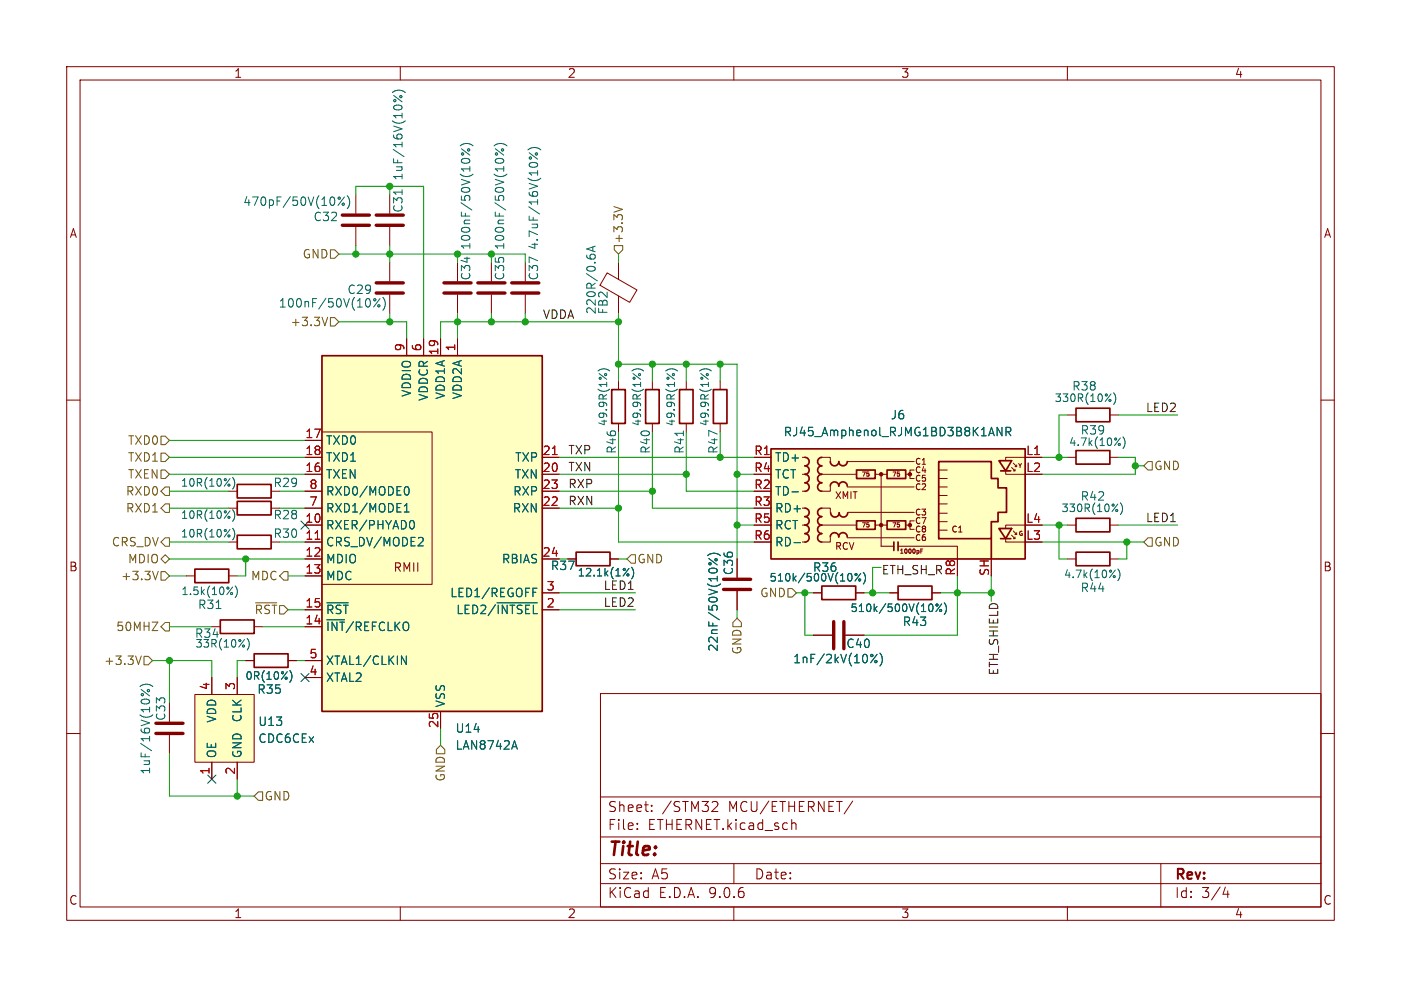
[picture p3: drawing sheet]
<svg xmlns="http://www.w3.org/2000/svg" width="210mm" height="148mm" viewBox="0 0 210 148" stroke-linecap="round" stroke-linejoin="round" font-family="sans-serif">
<g fill="none" stroke="#840000" stroke-width=".15">
<path d="M10 10h190v128h-190zM12 12h186v124h-186zM60 10v2M110 10v2M160 10v2M53.3 29.2v2.8M53.3 34v2.8M58.4 29.2v2.8M58.4 34v2.8M58.4 39.4v2.8M68.6 39.4v2.8M73.7 39.4v2.8"/>
<path d="M78.7 39.4v2.8M58.4 44.2v2.8M68.6 44.2v2.8M73.7 44.2v2.8M78.7 44.2v2.8M92.7 57.2v1.2M97.8 57.2v1.2M102.9 57.2v1.2M107.9 57.2v1.2M10 60h2M34.3 73.7h1.3M34.3 76.2h1.3"/>
<path d="M92.7 63.5v1.3M97.8 63.5v1.3M102.9 63.5v1.3M107.9 63.5v1.3M160 78.7h1.3M160 62.2h1.3M160 68.6h1.3M166.4 78.7h1.2M166.4 62.2h1.2M166.4 68.6h1.2M198 60h2M27.9 86.4h1.3"/>
<path d="M34.3 81.3h1.3M34.3 86.4h1.3M110.5 88.6v2.8M160 83.8h1.3M166.4 83.8h1.2M10 110h2M90 104h108v32h-108zM90 119.5h108M198 110h2M60 136v2M90 132.5h108M90 129.5h108"/>
<path d="M90 125.5h108M95.5 124.2v.2M95.5 123.5v.1M97.7 121.5v.2M97.7 120.8v.1M107 120.2l.5 .1a.41 .41 0 0 1 0 .5l-.8 .9h.9M110 136v2M110 129.5v3M118.8 123.5h.5v.9M127.8 120.1l-1.3 1.9M160 136v2M174 129.5v6.5"/>
<path d="M183.7 133l-.4 1.1h1M184 133.6v1"/>
</g>
<path d="M91.7 58.4h2v5.1h-2zM96.8 58.4h2v5.1h-2zM101.9 58.4h2v5.1h-2zM106.9 58.4h2.1v5.1h-2.1zM35.6 72.6h5v2.1h-5zM35.6 75.2h5v2h-5zM161.3 77.7h5.1v2.1h-5.1zM161.3 61.2h5.1v2h-5.1zM161.3 67.6h5.1v2h-5.1zM29.2 85.3h5.1v2.1h-5.1zM35.6 80.3h5v2h-5zM161.3 82.8h5.1v2h-5.1z" fill="none" stroke="#840000" stroke-width=".25"/>
<g fill="none" stroke="#006464" stroke-width=".15">
<path d="M58.8 13.9a1.46 1.46 0 0 1 2 0M59 14.3l1.3 1M51.6 29.5l-.9 1.3M52.1 29.4a1.46 1.46 0 0 1 0 1.9M60.3 28.4v.8M69 21.9a1.46 1.46 0 0 1 1.9 0M69.2 22.3l1.2 1M74.1 21.9a1.46 1.46 0 0 1 1.9 0M74.2 22.3l1.3 1M79.1 22.5a1.46 1.46 0 0 1 2 0M79.3 22.9l1.3 1M57 44.8l-1 1.2"/>
<path d="M57.4 44.6a1.46 1.46 0 0 1 0 1.9M89.6 55.6a1.31 1.31 0 0 1 1.8 0M94.7 55.6a1.31 1.31 0 0 1 1.8 0M99.8 55.6a1.31 1.31 0 0 1 1.7 0M104.9 55.6a1.31 1.31 0 0 1 1.7 0M166.5 59.9v.3M166.5 59.1l-.8 1.1M166.9 58.9a1.31 1.31 0 0 1 0 1.7M34.9 79.2a1.31 1.31 0 0 1 0 1.8M34.9 71.6a1.31 1.31 0 0 1 0 1.7M34.9 76.4a1.31 1.31 0 0 1 0 1.8M102.4 64.6v.7"/>
<path d="M167.5 76.4v.3M167.6 75.6l-.9 1.1M167.8 66.5l.1 .2-.1 .1M167.9 65.7l-.8 1.1M167.9 75.4a1.31 1.31 0 0 1 0 1.8M168.3 65.5a1.31 1.31 0 0 1 0 1.8M32.4 91.3h.7M34.7 88.8l.2 .2-.2 .2M34.9 88l-.9 1.2M35.3 87.9a1.31 1.31 0 0 1 0 1.7M106.1 83.3a1.46 1.46 0 0 1 1.9 0M106.2 83.7l1.3 1"/>
<path d="M167 86.3l.2 .2-.2 .1M167.2 85.5l-.9 1.1M167.6 85.3a1.31 1.31 0 0 1 0 1.8"/>
<circle cx="59.2" cy="15.1" r=".18"/>
<circle cx="60.1" cy="14.5" r=".18"/>
<circle cx="50.9" cy="29.7" r=".18"/>
<circle cx="51.5" cy="30.6" r=".18"/>
<circle cx="69.3" cy="23.1" r=".18"/>
<circle cx="70.3" cy="22.5" r=".18"/>
<circle cx="74.4" cy="23.1" r=".18"/>
<circle cx="75.3" cy="22.5" r=".18"/>
<circle cx="79.5" cy="23.7" r=".18"/>
<circle cx="80.4" cy="23.1" r=".18"/>
<circle cx="56.2" cy="45" r=".18"/>
<circle cx="56.8" cy="45.9" r=".18"/>
<circle cx="106.4" cy="84.5" r=".18"/>
<circle cx="107.3" cy="83.9" r=".18"/>
</g>
<g fill="none" stroke="#840000" stroke-width=".51">
<path d="M51.3 33.8h4.1M51.3 32.3h4.1M56.4 33.8h4.1M56.4 32.3h4.1M56.4 43.9h4.1M56.4 42.4h4.1M66.5 43.9h4.1M66.5 42.4h4.1M71.6 43.9h4.1M71.6 42.4h4.1M76.7 43.9h4.1M76.7 42.4h4.1"/>
<path d="M108.5 86.9h4M108.5 88.4h4"/>
</g>
<path d="M48.3 53.3h33v53.4h-33z" fill="#ffffc2"/>
<path d="M48.3 53.3h33v53.4h-33zM86.4 82.8h5v2h-5z" fill="none" stroke="#840000" stroke-width=".25"/>
<g fill="none" stroke="#840000" stroke-width=".15">
<path d="M92.7 39.4v2.5M61 50.8v2.5M63.5 50.8v2.5M66 50.8v2.5M68.6 50.8v2.5M91 40.9l4.5 2.6-1.1 1.8-4.5-2.5zM92.7 44.4v2.6M45.7 66h2.6M45.7 68.6h2.6M45.7 71.1h2.6M45.7 73.7h2.6M45.7 76.2h2.6"/>
<path d="M45.7 78.7h2.6M48.3 64.8h16.5v22.8h-16.5M81.3 68.6h2.5M81.3 71.1h2.5M81.3 73.7h2.5M81.3 76.2h2.5M45.7 81.3h2.6M45.7 83.8h2.6M45.7 86.4h2.6M45.7 91.4h2.6M45.7 94h2.6M45.7 99.1h2.6"/>
<path d="M81.3 83.8h2.5M81.3 91.4h2.5M81.3 88.9h2.5M85.1 83.8h1.3M91.4 83.8h1.3M25.4 110.2v2.8M45.7 101.6h2.6M66 106.7v2.5"/>
</g>
<g fill="none" stroke="#006464" stroke-width=".15">
<path d="M88 38.2v.3M88.4 38.4l.3-.3h.3l.2 .3M88.9 37v.6M89.2 36.9l-1.2 .4 1.2 .5M60.6 76.8h.7M60.6 75.9l.4-.4v1.3M60.8 73h.1a.69 .69 0 0 1 .5 .5 .69 .69 0 0 1-.3 .7h-.3M61.7 78a.69 .69 0 0 1 .5 .6 .69 .69 0 0 1-.3 .7h-.2M49 90.4h3.2M60.2 98.4l.7 1.2v-1.2M63.2 80.6l.2 .2v.3l-.7 .8h.7M74.5 90.4h6"/>
<path d="M79.9 88.8h.4M79.9 88.2h.6M94.1 86l.2 .2-.2 .2M94.3 85.2l-.9 1.2M94.7 85.1a1.32 1.32 0 0 1 0 1.7M21 103a1.46 1.46 0 0 1 1.9 0M21.2 103.4l1.2 1M76.8 112h.6M77.1 111.1l.4 1.2"/>
<circle cx="21.3" cy="104.2" r=".18"/>
<circle cx="22.2" cy="103.6" r=".18"/>
</g>
<path d="M82.8 68.2h.7M47.2 80.9h.8" fill="none" stroke="#a90000" stroke-width=".15"/>
<path d="M23.4 108.5h4M23.4 110h4" fill="none" stroke="#840000" stroke-width=".51"/>
<path d="M115.6 67.3h38.1v16.5h-38.1z" fill="#ffffc2"/>
<g fill="#840000" stroke="#840000" stroke-width=".15">
<circle cx="132.1" cy="71.1" r=".25"/>
<circle cx="132.1" cy="78.7" r=".25"/>
<circle cx="136.4" cy="71.1" r=".25"/>
<circle cx="136.4" cy="78.7" r=".25"/>
</g>
<g fill="none" stroke="#840000" stroke-width=".15">
<path d="M113 68.6h2.6M120.3 71.1h.3M120.3 78.7h.3M120.3 68.6h.3M120.3 73.7h.3M120.3 76.2h.3M123.2 68.6h1.3v.6M123.2 76.2h1.3v.6M123.2 71.1h5.2M123.2 78.7h5.1M124.5 73v.7h-1.3M127 69.2h10"/>
<path d="M127 73h10M127.1 76.8h9.9M131.2 71.1h1.8M131.2 78.7h1.8M132.1 71.1v10.8h1.9M135.9 71.1h.5M135.9 78.7h.5M137 70.5h-.6v1.3h.6M137 78.1h-.6v1.3h.6M140.7 73h1.3M140.7 74.3h1.3M140.7 75.6h1.3"/>
<path d="M140.7 77h1.3M140.7 78.2h1.3M140.7 70.5h1.3M140.7 71.8h1.3M140.7 79.5h1.3M150.7 70.6v.5h3M151.6 70.1l.5 .5h-.2M151.9 69.5l.5 .5h-.3M151.9 79.6l.5 .5h-.3M152.1 70.4v.2M153.7 78.7h-3v.5M156.2 68.6h-5.5v.5"/>
<path d="M31.7 94h1.3M38.1 94h1.3M120.3 81.3h.3M121.9 88.9h1.3M121.9 95.3h2.8M124.5 80.6v.7h-1.3M126.7 95.3h2.8M127 80.6h10M128.3 88.9h1.2M133.3 88.9h1.3M134.6 81.9h8.9v1.9M138 82.6h.2"/>
<path d="M138.3 82.3h-.3v.7M139.7 88.9h1.3M150.7 80.8v.5h3M151.6 80.3l.5 .5h-.2M152.1 80.5v.3"/>
</g>
<g fill="none" stroke="#840000" stroke-width=".25">
<path d="M115.6 67.3h38.1v16.5h-38.1zM120.6 76.2a.64 .64 0 0 1 .7 .6 .64 .64 0 0 1-.7 .7M120.7 68.6a.64 .64 0 0 1 .6 .6 .64 .64 0 0 1-.6 .7 .64 .64 0 0 1 .6 .6 .64 .64 0 0 1-.6 .6 .64 .64 0 0 1 .6 .7 .64 .64 0 0 1-.6 .6 .64 .64 0 0 1 .6 .6 .64 .64 0 0 1-.6 .7M120.7 77.5a.64 .64 0 0 1 .6 .6 .64 .64 0 0 1-.6 .6 .64 .64 0 0 1 .6 .7 .64 .64 0 0 1-.6 .6 .64 .64 0 0 1 .6 .7 .64 .64 0 0 1-.6 .6M123.2 68.6a.63 .63 0 0 0-.6 .6 .63 .63 0 0 0 .6 .7 .64 .64 0 0 0-.6 .6 .64 .64 0 0 0 .6 .6 .64 .64 0 0 0-.6 .7 .64 .64 0 0 0 .6 .6 .64 .64 0 0 0-.6 .6 .64 .64 0 0 0 .6 .7M123.2 76.2a.63 .63 0 0 0-.6 .6 .63 .63 0 0 0 .6 .7M123.2 77.5a.63 .63 0 0 0-.6 .6 .63 .63 0 0 0 .6 .6 .64 .64 0 0 0-.6 .7 .64 .64 0 0 0 .6 .6 .64 .64 0 0 0-.6 .6 .64 .64 0 0 0 .6 .7M127 69.2a.64 .64 0 0 1-.6 .6 .64 .64 0 0 1-.7-.6 .64 .64 0 0 1-.6 .7 .64 .64 0 0 1-.6-.7M127 72.9a.64 .64 0 0 0-.6-.6 .64 .64 0 0 0-.7 .6 .64 .64 0 0 0-.6-.6 .64 .64 0 0 0-.6 .6M127.1 76.9a.64 .64 0 0 1-.7 .6 .64 .64 0 0 1-.6-.6 .64 .64 0 0 1-.6 .6 .64 .64 0 0 1-.7-.6M128.4 70.5h2.8v1.3h-2.8zM128.4 78.1h2.8v1.3h-2.8z"/>
<path d="M133 70.5h2.8v1.3h-2.8zM133 78.1h2.8v1.3h-2.8zM140.7 69.2h7.9v2.6h1v1.4h1.3v3.6h-1.3v1.4h-1v2.6h-7.9zM149.7 69.1h1.9l-.9 1.5zM149.7 79.2h1.9l-.9 1.6zM150 70.6h1.5M33 93h5.1v2h-5.1zM123.2 87.9h5.1v2h-5.1zM124.5 80.5a.64 .64 0 0 1 .6-.6 .64 .64 0 0 1 .6 .6M125.7 80.5a.64 .64 0 0 1 .7-.6 .64 .64 0 0 1 .6 .6M134 81.3v1.3M134.6 87.9h5.1v2h-5.1z"/>
<path d="M134.6 81.3v1.3M148.6 80.8v3M150 80.8h1.5"/>
</g>
<g fill="none" stroke="#006464" stroke-width=".15">
<path d="M118.7 73.8h1M149.5 64.1l.7 1.2v-1.2M150.8 64.7h.6l.1-.2v-.3l-.2-.1h-.5v1.2M151.1 64.7l.4 .6M37 95.7a1.31 1.31 0 0 1 0 1.8M119 81.4h1M127.4 86a.72 .72 0 0 1 0 1.1M129 86l-.8 1.1M129.4 85.8a1.31 1.31 0 0 1 0 1.8M130.6 98.2l.1-.1 .2 .2-.2 .2-.1-.1M131.5 98.1l-1 1.3M131.9 97.9a1.46 1.46 0 0 1 0 2"/>
<path d="M139.6 90.6a.72 .72 0 0 1 0 1.1M141.2 90.6l-.9 1.1M141.5 90.4a1.31 1.31 0 0 1 0 1.7"/>
<circle cx="128.3" cy="86.2" r=".16"/>
<circle cx="128.9" cy="87" r=".16"/>
<circle cx="131.3" cy="99.2" r=".18"/>
<circle cx="140.5" cy="90.7" r=".16"/>
<circle cx="141" cy="91.5" r=".16"/>
</g>
<path d="M125 93.2v4.1M126.5 93.2v4.1" fill="none" stroke="#840000" stroke-width=".51"/>
<path d="M29.2 104.1h8.9v10.2h-8.9z" fill="#ffffc2"/>
<g fill="none" stroke="#840000" stroke-width=".15">
<path d="M61 50.8v2.5M63.5 50.8v2.5M66 50.8v2.5M68.6 50.8v2.5M45.7 66h2.6M45.7 68.6h2.6M45.7 71.1h2.6M45.7 73.7h2.6M45.7 76.2h2.6M45.7 78.7h2.6M81.3 68.6h2.5M81.3 71.1h2.5"/>
<path d="M81.3 73.7h2.5M81.3 76.2h2.5M113 68.6h2.6M153.7 68.6h2.5M36.8 99.1h1.3M43.2 99.1h1.2M45.7 99.1h2.6M45.7 81.3h2.6M45.7 83.8h2.6M45.7 86.4h2.6M45.7 91.4h2.6M45.7 94h2.6"/>
<path d="M81.3 83.8h2.5M81.3 91.4h2.5M81.3 88.9h2.5M85.1 83.8h1.3M91.4 83.8h1.3M110.5 88.6v2.8M121.9 88.9h1.3M121.9 95.3h2.8M126.7 95.3h2.8M128.3 88.9h1.2M133.3 88.9h1.3M139.7 88.9h1.3"/>
<path d="M29.2 104.1h8.9v10.2h-8.9zM31.7 101.6v2.5M31.7 114.3v2.5M35.6 101.6v2.5M35.6 114.3v2.5M45.7 101.6h2.6M66 106.7v2.5"/>
</g>
<path d="M38.1 98h5.1v2.1h-5.1z" fill="none" stroke="#840000" stroke-width=".25"/>
<g fill="none" stroke="#006464" stroke-width=".15">
<path d="M60.6 76.8h.7M60.6 75.9l.4-.4v1.3M60.8 73h.1a.69 .69 0 0 1 .5 .5 .69 .69 0 0 1-.3 .7h-.3M61.7 78a.69 .69 0 0 1 .5 .6 .69 .69 0 0 1-.3 .7h-.2M118.7 73.8h1M149.5 64.1l.7 1.2v-1.2M150.8 64.7h.6l.1-.2v-.3l-.2-.1h-.5v1.2M151.1 64.7l.4 .6M49 90.4h3.2M60.2 98.4l.7 1.2v-1.2M63.2 80.6l.2 .2v.3l-.7 .8h.7M74.5 90.4h6"/>
<path d="M79.9 88.8h.4M79.9 88.2h.6M94.1 86l.2 .2-.2 .2M94.3 85.2l-.9 1.2M94.7 85.1a1.32 1.32 0 0 1 0 1.7M106.1 83.3a1.46 1.46 0 0 1 1.9 0M106.2 83.7l1.3 1M119 81.4h1M127.4 86a.72 .72 0 0 1 0 1.1M129 86l-.8 1.1M129.4 85.8a1.31 1.31 0 0 1 0 1.8M130.6 98.2l.1-.1 .2 .2-.2 .2-.1-.1"/>
<path d="M131.5 98.1l-1 1.3M131.9 97.9a1.46 1.46 0 0 1 0 2M139.6 90.6a.72 .72 0 0 1 0 1.1M141.2 90.6l-.9 1.1M141.5 90.4a1.31 1.31 0 0 1 0 1.7M43.4 100.6a1.31 1.31 0 0 1 0 1.7M76.8 112h.6M77.1 111.1l.4 1.2"/>
<circle cx="106.4" cy="84.5" r=".18"/>
<circle cx="107.3" cy="83.9" r=".18"/>
<circle cx="128.3" cy="86.2" r=".16"/>
<circle cx="128.9" cy="87" r=".16"/>
<circle cx="131.3" cy="99.2" r=".18"/>
<circle cx="140.5" cy="90.7" r=".16"/>
<circle cx="141" cy="91.5" r=".16"/>
</g>
<g fill="none" stroke="#725600" stroke-width=".15">
<path d="M49.5 37.5h.7l.6 .6-.6 .6h-.7zM92 31l1.3 .4M92.1 36.8h1.2v.7l-.6 .6-.6-.6zM49.1 47.6l-.4 1.2M49.5 47.6h.7l.6 .7-.6 .6h-.7zM24.1 70.5h.7l.6 .6-.6 .7h-.7zM24.1 67.9h.7l.6 .7-.6 .6h-.7zM24.1 65.4h.7l.6 .6-.6 .7h-.7zM24.8 73h.6v1.3h-.6l-.7-.6zM24.8 75.6h.6v1.2h-.6l-.7-.6zM172.1 69.2h.6v1.3h-.6l-.7-.6zM21.2 98.4l-.4 1.2"/>
<path d="M21.6 98.4h.6l.7 .7-.7 .6h-.6zM23.7 85.7l-.4 1.2M24.1 83.8l.7-.6 .6 .6-.6 .7zM24.1 85.7h.7l.6 .7-.6 .6h-.7zM24.8 80.6h.6v1.3h-.6l-.7-.6zM24.8 93.3h.6v1.3h-.6l-.7-.6zM38.3 90.4h3.2M42.5 85.7h.7v1.3h-.7l-.6-.6zM94.6 83.2h.6v1.3h-.6l-.6-.7zM110.5 92.7l.6 .6v.7h-1.2v-.7zM118.1 88.3h.6l.7 .6-.7 .6h-.6zM172.1 80.6h.6v1.3h-.6l-.7-.6z"/>
<path d="M38.7 118.7h.7v1.3h-.7l-.6-.6zM65.4 112.4l.6-.6 .7 .6v.6h-1.3z"/>
</g>
<g fill="none" stroke="#009600" stroke-width=".15">
<path d="M50.8 38.1h27.9v1.3M53.3 29.2v-1.3h10.2v22.9M53.3 36.8v1.3M58.4 27.9v1.3M58.4 36.8v2.6M68.6 38.1v1.3M73.7 38.1v1.3M92.7 38.1v1.3M50.8 48.3h10.2v2.5M58.4 47v1.3M68.6 47v3.8M73.7 47v1.3"/>
<path d="M78.7 47v1.3M92.7 48.3h-26.7v2.5M92.7 54.6h17.8v29.2M92.7 47v10.2M97.8 54.6v2.6M102.9 54.6v2.6M107.9 54.6v2.6M25.4 71.1h20.3M25.4 68.6h20.3M25.4 76.2h8.9M25.4 73.7h8.9M25.4 66h20.3"/>
<path d="M41.9 76.2h3.8M41.9 73.7h3.8M83.8 71.1h19.1M83.8 68.6h29.2M83.8 76.2h8.9M83.8 73.7h14M92.7 64.8v16.5h20.3M97.8 64.8v11.4h15.2M102.9 64.8v8.9h10.1M107.9 64.8v3.8M110.5 71.1h2.5M110.5 78.7h2.5"/>
<path d="M156.2 68.6h3.8M156.2 78.7h3.8M158.7 78.7v5.1h1.3M160 62.2h-1.3v6.4M167.6 68.6h2.6v2.5h-14M167.6 78.7h8.9M167.6 62.2h8.9M170.2 69.9h1.2M22.9 99.1h8.8v2.5M25.4 81.3h8.9M25.4 83.8h20.3M25.4 86.4h2.5"/>
<path d="M25.4 94h6.3M25.4 99.1v6.3M36.8 83.8v2.6h-1.2M36.8 99.1h-1.2v2.5M39.4 94h6.3M41.9 81.3h3.8M43.2 86.4h2.5M43.2 91.4h2.5M44.4 99.1h1.3M83.8 91.4h11.4M83.8 88.9h11.4M92.7 83.8h1.3"/>
<path d="M110.5 91.4v1.3M119.4 88.9h2.5M120.6 88.9v6.4h1.3M129.5 88.9h3.8M132.1 85.1h-1.3v3.8M141 88.9h7.6M143.5 86.4v8.9h-14M148.6 86.4v3.8M156.2 81.3h15.2M168.9 81.3v2.5h-1.3M25.4 113v6.4h12.7M35.6 116.8v2.6"/>
<path d="M66 109.2v2.6"/>
</g>
<path d="M45.1 78.1l1.2 1.2M46.3 78.1l-1.2 1.2M31.1 116.2l1.3 1.2M32.4 116.2l-1.3 1.2M45.1 101l1.2 1.2M46.3 101l-1.2 1.2" fill="none" stroke="#000084" stroke-width=".15"/>
<path d="M82.8 68.2h.7M47.2 80.9h.8" fill="none" stroke="#a90000" stroke-width=".15"/>
<g fill="#009600" stroke="#009600" stroke-width=".15">
<circle cx="170.2" cy="69.9" r=".46"/>
<circle cx="158.7" cy="78.7" r=".46"/>
<circle cx="168.9" cy="81.3" r=".46"/>
<circle cx="158.7" cy="68.6" r=".46"/>
<circle cx="58.4" cy="38.1" r=".46"/>
<circle cx="58.4" cy="48.3" r=".46"/>
<circle cx="58.4" cy="27.9" r=".46"/>
<circle cx="73.7" cy="38.1" r=".46"/>
<circle cx="53.3" cy="38.1" r=".46"/>
<circle cx="68.6" cy="38.1" r=".46"/>
<circle cx="102.9" cy="54.6" r=".46"/>
<circle cx="107.9" cy="54.6" r=".46"/>
<circle cx="110.5" cy="78.7" r=".46"/>
<circle cx="97.8" cy="73.7" r=".46"/>
<circle cx="110.5" cy="71.1" r=".46"/>
<circle cx="107.9" cy="68.6" r=".46"/>
<circle cx="102.9" cy="71.1" r=".46"/>
<circle cx="97.8" cy="54.6" r=".46"/>
<circle cx="92.7" cy="76.2" r=".46"/>
<circle cx="73.7" cy="48.3" r=".46"/>
<circle cx="68.6" cy="48.3" r=".46"/>
<circle cx="92.7" cy="48.3" r=".46"/>
<circle cx="92.7" cy="54.6" r=".46"/>
<circle cx="78.7" cy="48.3" r=".46"/>
<circle cx="148.6" cy="88.9" r=".46"/>
<circle cx="130.8" cy="88.9" r=".46"/>
<circle cx="143.5" cy="88.9" r=".46"/>
<circle cx="120.6" cy="88.9" r=".46"/>
<circle cx="25.4" cy="99.1" r=".46"/>
<circle cx="35.6" cy="119.4" r=".46"/>
<circle cx="36.8" cy="83.8" r=".46"/>
</g>
<text font-size="2.8" fill="#840000" x="91" y="128.9">Title:</text>
<g font-size="2.1" fill="#840000">
<text x="91" y="124.7">File:</text>
<text x="91" y="122">Sheet:</text>
<text x="97.1" y="124.7">ETHERNET.kicad_sch</text>
<text x="99.2" y="122">/STM32</text>
<text x="109.3" y="122">MCU/ETHERNET/</text>
<text x="91" y="134.9">KiCad</text>
<text x="91" y="132.1">Size:</text>
<text x="97.7" y="132.1">A5</text>
<text x="98.7" y="134.9">E.D.A.</text>
<text x="106.3" y="134.9">9.0.6</text>
<text x="113" y="132.1">Date:</text>
<text x="176" y="132.3">Rev:</text>
<text x="176" y="134.9">Id:</text>
<text x="180.1" y="134.9">3/4</text>
</g>
<g font-size="1.8" fill="#840000">
<text x="35" y="11.9">1</text>
<text x="85" y="11.9">2</text>
<text x="135" y="11.9">3</text>
<text x="185" y="11.9">4</text>
<text x="10.3" y="35.9">A</text>
<text x="198.4" y="35.9">A</text>
<text x="10.3" y="85.9">B</text>
<text x="58.9" y="86">RMII</text>
<text x="110.1" y="86.4" transform="rotate(-90 110.1 86.4)">C36</text>
<text x="198.3" y="85.9">B</text>
<text x="10.3" y="135.9">C</text>
<text x="35" y="137.9">1</text>
<text x="85" y="137.9">2</text>
<text x="135" y="137.9">3</text>
<text x="185" y="137.9">4</text>
<text x="198.3" y="135.9">C</text>
</g>
<g font-size="1.8" fill="#006464">
<text x="60.6" y="27.2" transform="rotate(-90 60.6 27.2)">1uF/16V(10%)</text>
<text x="36.4" y="31.1">470pF/50V(10%)</text>
<text x="46.9" y="33.4">C32</text>
<text x="60.6" y="32" transform="rotate(-90 60.6 32)">C31</text>
<text x="70.7" y="37.6" transform="rotate(-90 70.7 37.6)">100nF/50V(10%)</text>
<text x="75.8" y="37.6" transform="rotate(-90 75.8 37.6)">100nF/50V(10%)</text>
<text x="80.9" y="37.6" transform="rotate(-90 80.9 37.6)">4.7uF/16V(10%)</text>
<text x="41.7" y="46.3">100nF/50V(10%)</text>
<text x="52" y="44.3">C29</text>
<text x="70.7" y="42.2" transform="rotate(-90 70.7 42.2)">C34</text>
<text x="75.8" y="42.2" transform="rotate(-90 75.8 42.2)">C35</text>
<text x="80.9" y="42.2" transform="rotate(-90 80.9 42.2)">C37</text>
<text x="89.5" y="47.2" transform="rotate(-90 89.5 47.2)">220R/0.6A</text>
<text x="91.3" y="47.2" transform="rotate(-90 91.3 47.2)">FB2</text>
<text x="61.8" y="59.6" transform="rotate(-90 61.8 59.6)">VDDIO</text>
<text x="66.9" y="60" transform="rotate(-90 66.9 60)">VDD1A</text>
<text x="69.4" y="60" transform="rotate(-90 69.4 60)">VDD2A</text>
<text x="160.6" y="58.8">R38</text>
<text x="64.4" y="60.2" transform="rotate(-90 64.4 60.2)">VDDCR</text>
<text x="117.4" y="65.6">RJ45_Amphenol_RJMG1BD3B8K1ANR</text>
<text x="133.4" y="63.1">J6</text>
<text x="161.9" y="65.4">R39</text>
<text x="48.8" y="66.9">TXD0</text>
<text x="48.8" y="69.4">TXD1</text>
<text x="48.8" y="72">TXEN</text>
<text x="77.1" y="72">TXN</text>
<text x="77.1" y="69.4">TXP</text>
<text x="92.6" y="68.2" transform="rotate(-90 92.6 68.2)">R46</text>
<text x="97.6" y="68.2" transform="rotate(-90 97.6 68.2)">R40</text>
<text x="102.7" y="68.2" transform="rotate(-90 102.7 68.2)">R41</text>
<text x="107.8" y="68.2" transform="rotate(-90 107.8 68.2)">R47</text>
<text x="116.1" y="69.4">TD+</text>
<text x="116.1" y="72">TCT</text>
<text x="40.9" y="73.3">R29</text>
<text x="48.8" y="74.5">RXD0/MODE0</text>
<text x="48.8" y="77.1">RXD1/MODE1</text>
<text x="76.8" y="77.1">RXN</text>
<text x="76.8" y="74.5">RXP</text>
<text x="116.1" y="74.5">TD-</text>
<text x="116.1" y="77.1">RD+</text>
<text x="161.9" y="75.3">R42</text>
<text x="40.9" y="80.9">R30</text>
<text x="40.9" y="78.1">R28</text>
<text x="48.8" y="79.6">RXER/PHYAD0</text>
<text x="48.8" y="82.1">CRS_DV/MODE2</text>
<text x="81.2" y="83.6">24</text>
<text x="116.1" y="79.6">RCT</text>
<text x="116.1" y="82.1">RD-</text>
<text x="48.8" y="84.7">MDIO</text>
<text x="48.8" y="87.2">MDC</text>
<text x="67.4" y="89.8">LED1/REGOFF</text>
<text x="75.1" y="84.7">RBIAS</text>
<text x="82.5" y="85.7">R37</text>
<text x="90.4" y="88.6">LED1</text>
<text x="121.8" y="86">R36</text>
<text x="161.9" y="89">R44</text>
<text x="29.1" y="95.9">R34</text>
<text x="29.6" y="91.5">R31</text>
<text x="48.8" y="92.3">~{RST}</text>
<text x="48.8" y="94.8">~{INT}/REFCLKO</text>
<text x="68.3" y="92.3">LED2/~{INTSEL}</text>
<text x="135.2" y="94.1">R43</text>
<text x="48.8" y="99.9">XTAL1/CLKIN</text>
<text x="107.8" y="97.8" transform="rotate(-90 107.8 97.8)">22nF/50V(10%)</text>
<text x="118.8" y="99.7">1nF/2kV(10%)</text>
<text x="126.8" y="97.4">C40</text>
<text x="38.5" y="104.2">R35</text>
<text x="48.8" y="102.5">XTAL2</text>
<text x="66.9" y="106.2" transform="rotate(-90 66.9 106.2)">VSS</text>
<text x="25" y="108.2" transform="rotate(-90 25 108.2)">C33</text>
<text x="32.6" y="113.8" transform="rotate(-90 32.6 113.8)">OE</text>
<text x="32.6" y="108.5" transform="rotate(-90 32.6 108.5)">VDD</text>
<text x="36.4" y="113.8" transform="rotate(-90 36.4 113.8)">GND</text>
<text x="36.4" y="108.4" transform="rotate(-90 36.4 108.4)">CLK</text>
<text x="38.6" y="109.1">U13</text>
<text x="38.6" y="111.6">CDC6CEx</text>
<text x="68.2" y="110.1">U14</text>
<text x="68.2" y="112.6">LAN8742A</text>
<text x="22.7" y="116.2" transform="rotate(-90 22.7 116.2)">1uF/16V(10%)</text>
</g>
<g font-size="1.8" fill="#725600">
<text x="45.3" y="39">GND</text>
<text x="93.6" y="36.6" transform="rotate(-90 93.6 36.6)">+3.3V</text>
<text x="43.5" y="49.1">+3.3V</text>
<text x="19.1" y="72">TXEN</text>
<text x="19.1" y="69.4">TXD1</text>
<text x="19.1" y="66.9">TXD0</text>
<text x="172.9" y="70.7">GND</text>
<text x="18.8" y="74.5">RXD0</text>
<text x="18.8" y="77.1">RXD1</text>
<text x="16.7" y="82.1">CRS_DV</text>
<text x="172.9" y="82.1">GND</text>
<text x="18.1" y="87.2">+3.3V</text>
<text x="19.1" y="84.7">MDIO</text>
<text x="37.5" y="87.2">MDC</text>
<text x="95.4" y="84.7">GND</text>
<text x="113.8" y="89.8">GND</text>
<text x="17.3" y="94.8">50MHZ</text>
<text x="38.1" y="92.3">~{RST}</text>
<text x="15.5" y="99.9">+3.3V</text>
<text x="111.4" y="98.2" transform="rotate(-90 111.4 98.2)">GND</text>
<text x="66.9" y="117.3" transform="rotate(-90 66.9 117.3)">GND</text>
<text x="39.6" y="120.2">GND</text>
</g>
<g font-size="1.8" fill="#0f0f0f">
<text x="81.3" y="47.9">VDDA</text>
<text x="171.7" y="61.9">LED2</text>
<text x="85.1" y="70.8">TXN</text>
<text x="85.1" y="68.2">TXP</text>
<text x="85.1" y="73.3">RXP</text>
<text x="85.1" y="75.9">RXN</text>
<text x="171.7" y="78.4">LED1</text>
<text x="132.1" y="86.5">ETH_SH_R</text>
<text x="90.4" y="91.1">LED2</text>
<text x="150" y="101.4" transform="rotate(-90 150 101.4)">ETH_SHIELD</text>
</g>
<g font-size="1.8" fill="#a90000">
<text x="60.7" y="52.8" transform="rotate(-90 60.7 52.8)">9</text>
<text x="63.2" y="52.8" transform="rotate(-90 63.2 52.8)">6</text>
<text x="65.8" y="53.4" transform="rotate(-90 65.8 53.4)">19</text>
<text x="68.3" y="52.8" transform="rotate(-90 68.3 52.8)">1</text>
<text x="45.7" y="65.8">17</text>
<text x="45.7" y="68.3">18</text>
<text x="45.7" y="70.9">16</text>
<text x="81.2" y="68.3">21</text>
<text x="81.2" y="70.9">20</text>
<text x="113" y="68.3">R1</text>
<text x="113" y="70.9">R4</text>
<text x="153.7" y="68.3">L1</text>
<text x="153.7" y="70.9">L2</text>
<text x="46.3" y="73.4">8</text>
<text x="46.3" y="75.9">7</text>
<text x="81.2" y="73.4">23</text>
<text x="81.2" y="75.9">22</text>
<text x="113" y="73.4">R2</text>
<text x="113" y="75.9">R3</text>
<text x="45.7" y="78.5">10</text>
<text x="45.7" y="81">11</text>
<text x="45.7" y="83.6">12</text>
<text x="113" y="78.5">R5</text>
<text x="113" y="81">R6</text>
<text x="153.7" y="78.5">L4</text>
<text x="153.7" y="81">L3</text>
<text x="45.7" y="86.1">13</text>
<text x="81.8" y="88.6">3</text>
<text x="143.3" y="86.4" transform="rotate(-90 143.3 86.4)">R8</text>
<text x="148.3" y="86.5" transform="rotate(-90 148.3 86.5)">SH</text>
<text x="45.7" y="91.2">15</text>
<text x="45.7" y="93.7">14</text>
<text x="81.8" y="91.2">2</text>
<text x="46.3" y="98.8">5</text>
<text x="46.3" y="101.3">4</text>
<text x="31.5" y="103.6" transform="rotate(-90 31.5 103.6)">4</text>
<text x="35.3" y="103.6" transform="rotate(-90 35.3 103.6)">3</text>
<text x="65.8" y="109.3" transform="rotate(-90 65.8 109.3)">25</text>
<text x="31.5" y="116.3" transform="rotate(-90 31.5 116.3)">1</text>
<text x="35.3" y="116.3" transform="rotate(-90 35.3 116.3)">2</text>
</g>
<g font-size="1.6" fill="#006464">
<text x="91.2" y="64" transform="rotate(-90 91.2 64)">49.9R(1%)</text>
<text x="96.3" y="64" transform="rotate(-90 96.3 64)">49.9R(1%)</text>
<text x="101.4" y="64" transform="rotate(-90 101.4 64)">49.9R(1%)</text>
<text x="106.5" y="64" transform="rotate(-90 106.5 64)">49.9R(1%)</text>
<text x="158" y="60.5">330R(10%)</text>
<text x="160.2" y="67.1">4.7k(10%)</text>
<text x="27" y="73.2">10R(10%)</text>
<text x="159" y="77">330R(10%)</text>
<text x="27" y="80.8">10R(10%)</text>
<text x="27" y="78">10R(10%)</text>
<text x="27.1" y="89.4">1.5k(10%)</text>
<text x="86.5" y="86.7">12.1k(1%)</text>
<text x="115.2" y="87.4">510k/500V(10%)</text>
<text x="159.4" y="86.9">4.7k(10%)</text>
<text x="127.4" y="92">510k/500V(10%)</text>
<text x="29.2" y="97.3">33R(10%)</text>
<text x="36.7" y="102.1">0R(10%)</text>
</g>
<g font-size="1.4" fill="#840000">
<text x="125.1" y="75">XMIT</text>
<text x="125.1" y="82.7">RCV</text>
</g>
<g font-size="1.2" fill="#840000">
<text x="137" y="69.9">C1</text>
<text x="137" y="71.2">C4</text>
<text x="137" y="72.4">C5</text>
<text x="137" y="73.7">C2</text>
<text x="137" y="77.5">C3</text>
<text x="137" y="78.8">C7</text>
<text x="137" y="80">C8</text>
<text x="137" y="81.3">C6</text>
<text x="142.5" y="80">C1</text>
</g>
<g font-size=".9" fill="#840000">
<text x="129" y="71.7">75</text>
<text x="133.6" y="71.7">75</text>
<text x="152.5" y="70.4">Y</text>
<text x="129" y="79.3">75</text>
<text x="133.6" y="79.3">75</text>
<text x="134.7" y="83.2">1000pF</text>
<text x="152.6" y="80.6">G</text>
</g>
</svg>
